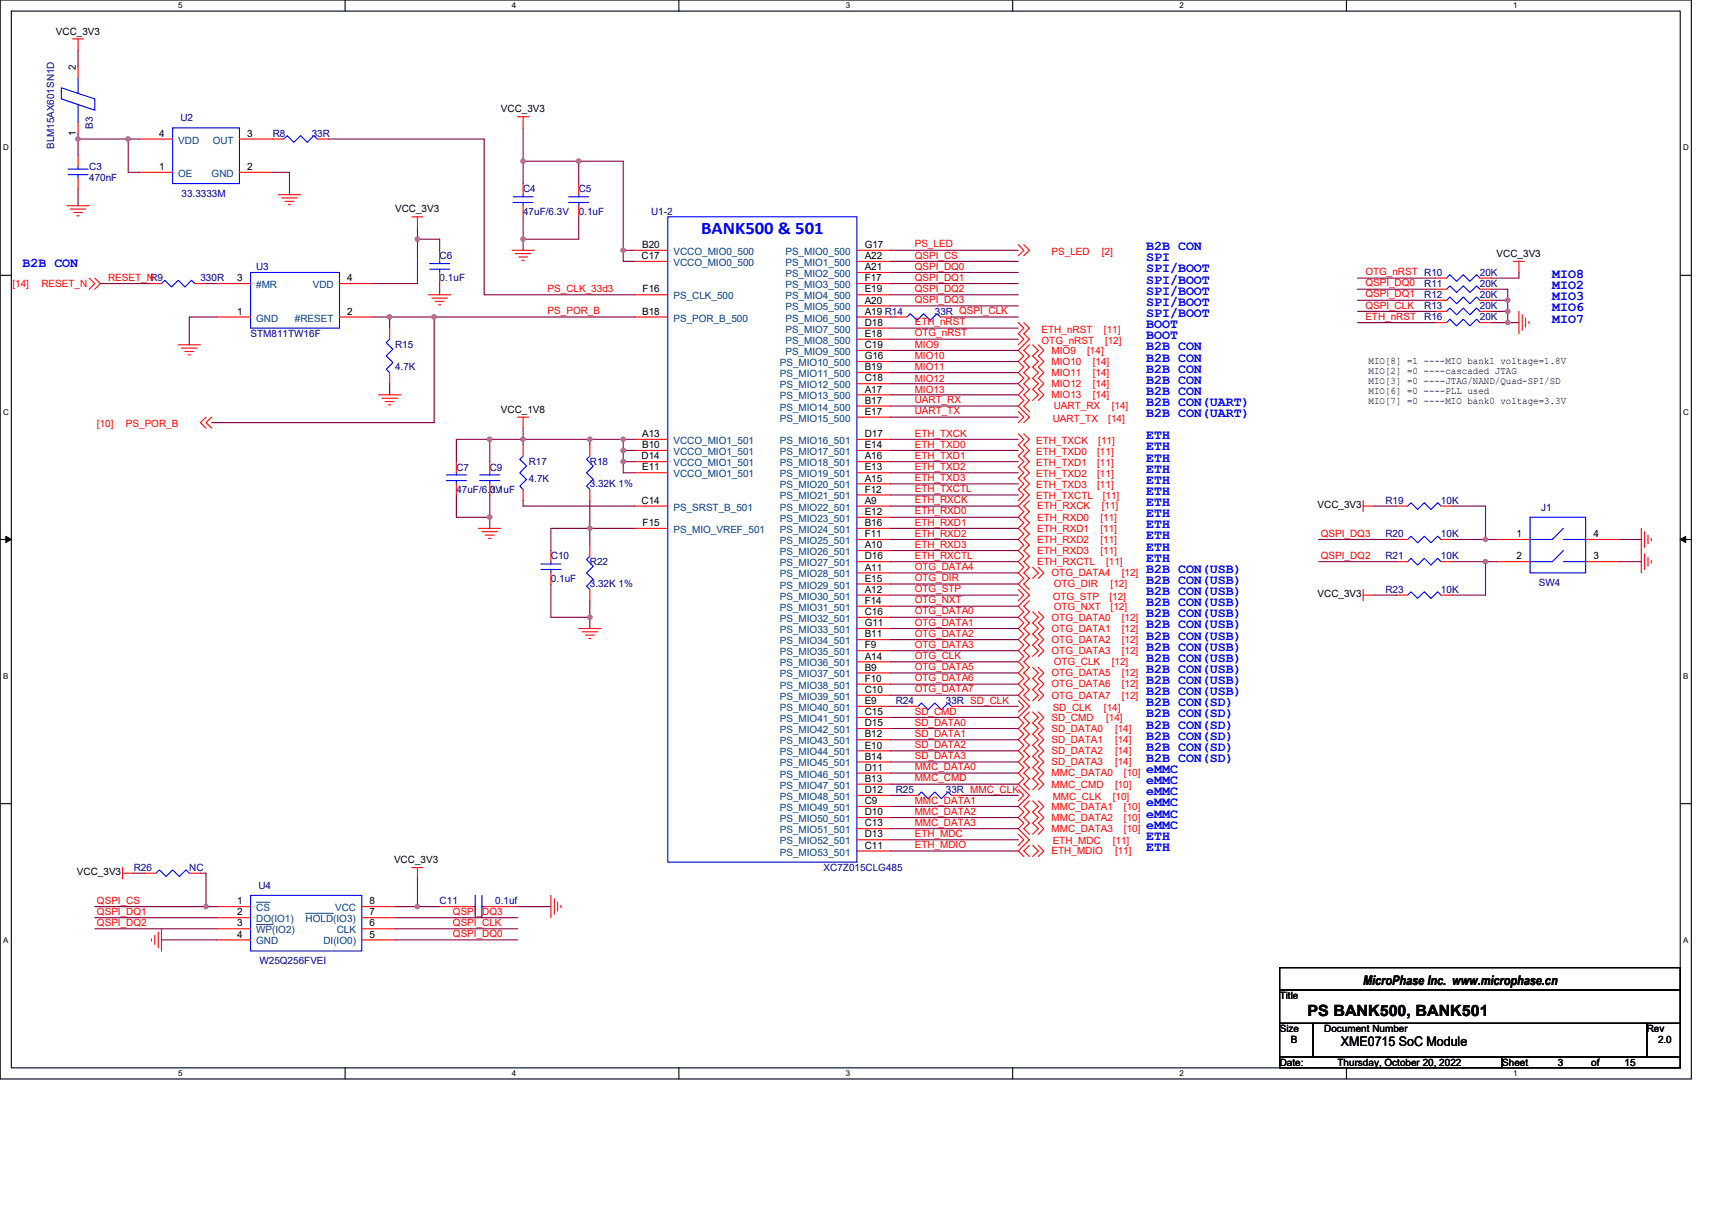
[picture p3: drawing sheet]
<svg xmlns="http://www.w3.org/2000/svg" width="297mm" height="210mm" viewBox="0 0 297 210" stroke-linecap="round" stroke-linejoin="round" font-family="sans-serif">
<path d="M0 0h293.5v187.2h-293.5zM2 1.9h289.5v183.4h-289.5z" fill="none" stroke="#000" stroke-width=".19"/>
<g fill="#fff">
<path d="M30.9 .2h.8v1.6h-.8z"/>
<path d="M30.9 185.5h.8v1.6h-.8z"/>
</g>
<path d="M59.9 0v1.9M59.9 185.3v1.9" fill="none" stroke="#000" stroke-width=".19"/>
<g fill="#fff">
<path d="M88.8 .2h.8v1.6h-.8z"/>
<path d="M88.8 185.5h.8v1.6h-.8z"/>
</g>
<path d="M117.8 0v1.9M117.8 185.3v1.9" fill="none" stroke="#000" stroke-width=".19"/>
<g fill="#fff">
<path d="M146.7 .2h.8v1.6h-.8z"/>
<path d="M146.7 185.5h.8v1.6h-.8z"/>
</g>
<path d="M175.7 0v1.9M175.7 185.3v1.9" fill="none" stroke="#000" stroke-width=".19"/>
<g fill="#fff">
<path d="M204.7 .2h.7v1.6h-.7z"/>
<path d="M204.7 185.5h.7v1.6h-.7z"/>
</g>
<path d="M233.6 0v1.9M233.6 185.3v1.9" fill="none" stroke="#000" stroke-width=".19"/>
<g fill="#fff">
<path d="M262.6 .2h.7v1.6h-.7z"/>
<path d="M262.6 185.5h.7v1.6h-.7z"/>
<path d="M.5 24.8h1v1.6h-1z"/>
<path d="M292 24.8h1v1.6h-1z"/>
<path d="M.5 70.7h1v1.5h-1z"/>
<path d="M292 70.7h1v1.5h-1z"/>
</g>
<path d="M0 47.8h2M291.5 47.8h2" fill="none" stroke="#000" stroke-width=".19"/>
<g fill="#fff">
<path d="M.5 116.5h.9v1.6h-.9z"/>
<path d="M292 116.5h.9v1.6h-.9z"/>
</g>
<path d="M0 93.6h2M291.5 93.6h2" fill="none" stroke="#000" stroke-width=".19"/>
<path d="M1 93.1l1 .5-1 .5zM291.5 93.6l1-.5v1z" fill="#000" stroke="#000" stroke-width=".17"/>
<g fill="#fff">
<path d="M.5 162.4h.9v1.5h-.9z"/>
<path d="M292 162.4h.9v1.5h-.9z"/>
</g>
<path d="M0 139.5h2M291.5 139.5h2M222 167.9h69.5v3.9h-69.5zM222 171.8h69.5v5.8h-69.5zM222 177.6h5.8v5.8h-5.8zM227.8 177.6h57.9v5.8h-57.9zM285.7 177.6h5.8v5.8h-5.8zM222 183.4h38.6v1.9h-38.6zM260.6 183.4h30.9v1.9h-30.9z" fill="none" stroke="#000" stroke-width=".19"/>
<g fill="none" stroke="#f00" stroke-width=".19">
<path d="M12.6 6.8h1.9M13.5 6.8v1.9M13.5 11.6v1.9M11.6 35.7h3.9M12.2 36.3h2.7M12.8 36.9h1.5M13.4 37.4h.3M13.5 27v2M13.5 30.9v1.9M13.5 21.2v2M24.2 29.9h5.7M24.2 24.1h5.7"/>
<path d="M41.5 24.1h7.8M41.5 29.9h5.8M48.3 33.8h3.9M48.9 34.4h2.7M49.5 34.9h1.5M50 35.5h.4M55.1 24.1h1.9M71.5 37.6h1.9M72.4 37.6v2M89.8 20.3h1.9M90.8 20.3v1.9M90.8 31.9v1.9"/>
<path d="M90.8 35.7v1.9M100.4 31.9v1.9M100.4 35.7v1.9M15.5 48.3l.9 .9-.9 1M16.4 48.3l1 .9-1 1M26.1 49.2h1.9M30.9 59.8h3.9M33.8 49.2h1.9M37.7 55h5.8M37.7 49.2h5.8M58.9 55h5.8M58.9 49.2h5.8"/>
<path d="M67.6 56.9v2M74.4 51.2h3.8M74.9 51.7h2.7M75.5 52.3h1.6M76.1 52.9h.4M76.3 43.4v2M76.3 47.3v1.9M88.8 43.4h3.9M89.4 44h2.7M90 44.6h1.5M90.6 45.2h.3M110.1 51.2h5.8"/>
<path d="M110.1 55h5.8M110.1 43.4h5.8M110.1 45.4h5.8M148.7 49.2h5.8M148.7 47.3h5.8M148.7 45.4h5.8M148.7 43.4h5.8M148.7 58.9h5.8M148.7 56.9h5.8M148.7 55h5.8M148.7 53.1h5.8M148.7 51.2h5.8"/>
<path d="M155.4 55h2M163.1 55h2M176.7 56l.9 .9-.9 1 .9 1-.9 .9M176.7 42.5l.9 .9-.9 1M177.6 56l1 .9-1 1 1 1-1.9 1.9 .9 1-.9 .9 .9 1-.9 1 .9 .9-.9 1 .9 1-.9 .9 .9 1-.9 1 1.9 1.9-1 .9M177.6 42.5l1 .9-1 1M178.6 59.8l-1 1 1 1-1 .9 1 1-1 1 1 .9-1 1 1 1-1 .9 1 1-1 1 1 .9M179.2 59.8l.9 1-.9 1 .9 .9-.9 1 .9 1-.9 .9 .9 1-.9 1 .9 .9-.9 1M180.1 59.8l1 1-1 1 1 .9-1 1 1 1-1 .9 1 1-1 1 1 .9-1 1M249.1 56h1.9M249.1 52.1h1.9M249.1 48.3h1.9"/>
<path d="M249.1 54h1.9M249.1 50.2h1.9M256.8 56h1.9M256.8 52.1h1.9M256.8 48.3h1.9M256.8 54h1.9M256.8 50.2h1.9M262.6 45.4h1.9M263.5 45.4v1.9M263.5 54v3.9M264.1 54.6v2.7M264.7 55.2v1.5"/>
<path d="M265.3 55.8v.4M31.5 60.4h2.7M32.1 61h1.5M32.7 61.6h.3M35.7 72.4l-.9 .9 .9 1M36.7 72.4l-1 .9 1 1M65.7 68.5h3.8M66.2 69.1h2.8M66.8 69.7h1.6M67.4 70.3h.4M67.6 64.7v1.9M89.8 72.4h1.9"/>
<path d="M90.8 72.4v1.9M90.8 77.2v1.9M102.3 77.2v1.9M110.1 76.2h5.8M110.1 78.2h5.8M148.7 72.4h5.8M148.7 70.5h5.8M148.7 68.5h5.8M148.7 66.6h5.8M148.7 64.7h5.8M148.7 62.7h5.8M148.7 60.8h5.8"/>
<path d="M148.7 76.2h5.8M148.7 78.2h5.8M176.7 71.4l.9 1-.9 .9M176.7 75.3l.9 .9-.9 1 .9 1-.9 .9 .9 1-.9 1 .9 .9-.9 1 .9 1-.9 .9 .9 1-.9 1M177.6 75.3l1 .9-1 1 1 1-1 .9 1 1-1 1 1 .9-1 1 1 1-1 .9 1 1-1.9 1.9 .9 1-.9 1 .9 .9-.9 1 .9 .9-.9 1 .9 1-.9 .9 .9 1-.9 1 .9 .9-.9 1 .9 1-.9 .9 1.9 2-1.9 1.9 .9 1-.9 .9 .9 1-.9 1 .9 .9-.9 1 .9 1-.9 .9 .9 1-.9 1 .9 .9-.9 1 .9 1-.9 .9 .9 1-.9 .9 1.9 2-1.9 1.9 .9 1-.9 .9 .9 1-.9 1 .9 .9-.9 1 .9 1-.9 .9 .9 1-.9 1 .9 .9-.9 1 1.9 1.9-1.9 2 .9 .9-.9 1 .9 1-.9 .9 1.9 1.9-1.9 2 .9 .9M79.2 80.1v1.9M79.2 84v1.9M83 91.7h3.9M83.6 92.3h2.7M84.2 92.9h1.5M84.8 93.4h.4M85 80.1v1.9"/>
<path d="M85 84v1.9M90.8 84.9v2M95.6 95.5v2M95.6 99.4v1.9M102.3 84.9v2M102.3 94.6v1.9M110.1 80.1h5.8M110.1 82h5.8M110.1 91.7h5.8M110.1 87.8h5.8M148.7 80.1h5.8M148.7 82h5.8"/>
<path d="M148.7 84h5.8M148.7 85.9h5.8M148.7 87.8h5.8M148.7 89.8h5.8M148.7 91.7h5.8M148.7 93.6h5.8M148.7 95.5h5.8M148.7 97.5h5.8M148.7 99.4h5.8M178.6 86.9l-1 .9 1 1-1 1 1 .9-1 1 1 .9-1 1 1 1-1 .9 1 1-1 1 1 .9-1 1 1 1-1 .9 1 1M179.2 98.4l.9 1-.9 1M180.1 98.4l1 1-1 1"/>
<path d="M236.5 87.8h1.9M236.5 86.9v1.9M242.3 97.5h1.9M242.3 87.8h1.9M242.3 93.6h1.9M250 97.5h1.9M250 87.8h1.9M250 93.6h1.9M259.7 93.6h5.8M259.7 97.5h5.8M275.1 97.5h5.8M275.1 93.6h5.8"/>
<path d="M284.8 91.7v7.7M285.3 92.3v2.7M285.3 96.1v2.7M285.9 92.9v1.5M285.9 96.7v1.6M286.5 93.4v.4M286.5 97.3v.4M100.4 109.1h3.9M101 109.6h2.7M101.6 110.2h1.5M102.1 110.8h.4M102.3 102.3v1.9"/>
<path d="M148.7 101.3h5.8M148.7 103.3h5.8M148.7 105.2h5.8M148.7 107.1h5.8M148.7 109.1h5.8M148.7 111h5.8M148.7 112.9h5.8M148.7 114.9h5.8M148.7 116.8h5.8M148.7 118.7h5.8M176.7 102.3l.9 1-.9 .9M178.6 104.2l-1 1 1 1-1 .9 1 1-1 1 1 .9-1 1 1 1-1 .9 1 1-1 1 1 .9-1 1 1 1-1 .9 1 1-1 .9 1 1"/>
<path d="M179.2 106.2l.9 .9-.9 1 .9 1-.9 .9 .9 1-.9 1 .9 .9-.9 1M179.2 115.8l.9 1-.9 1 .9 .9-.9 1 .9 .9-.9 1M180.1 106.2l1 .9-1 1 1 1-1 .9 1 1-1 1 1 .9-1 1M180.1 115.8l1 1-1 1 1 .9-1 1 1 1-1 .9M236.5 103.3h1.9M236.5 102.3v1.9M242.3 103.3h1.9M250 103.3h1.9M148.7 120.6h5.8M148.7 122.6h5.8M148.7 124.5h5.8M148.7 126.4h5.8"/>
<path d="M148.7 128.4h5.8M148.7 130.3h5.8M148.7 132.2h5.8M148.7 134.2h5.8M148.7 136.1h5.8M148.7 138h5.8M148.7 140h5.8M157.4 122.6h1.9M157.4 138h1.9M165.1 122.6h1.9M165.1 138h1.9M176.7 137.1l.9 .9-.9 1"/>
<path d="M176.7 121.6l.9 1-.9 .9M178.6 123.5l-1 1 1 1-1 .9 1 1-1 1 1 .9-1 1 1 1-1 .9 1 1-1 1 1 .9-1 1 1 1M178.6 139l-1 1 1 .9-1 1 1 1-1 .9 1 1M179.2 123.5l.9 1-.9 1 .9 .9-.9 1 .9 1-.9 .9 .9 1-.9 1 .9 .9-.9 1 .9 1-.9 .9 .9 1-.9 1M179.2 139l.9 1-.9 .9 .9 1-.9 1 .9 .9-.9 1M180.1 123.5l1 1-1 1 1 .9-1 1 1 1-1 .9 1 1-1 1 1 .9-1 1 1 1-1 .9 1 1-1 1M180.1 139l1 1-1 .9 1 1-1 1 1 .9-1 1M21.3 151.5h1.9M21.3 150.6v1.9M25.1 151.5h2M32.8 151.5h2M37.7 157.3h5.8"/>
<path d="M37.7 159.3h5.8M62.8 159.3h5.8M62.8 157.3h5.8M71.5 150.6h1.9M72.4 150.6v1.9M76.3 157.3h5.8M84 157.3h5.8M95.6 155.4v3.9M96.2 156v2.7M96.7 156.5v1.6M97.3 157.1v.4M148.7 141.9h5.8"/>
<path d="M148.7 143.8h5.8M148.7 145.7h5.8M148.7 147.7h5.8M176.7 144.8l.9 .9-.9 1M178.6 146.7l-1 1 1 .9M179.2 146.7l.9 1-.9 .9M180.1 146.7l1 1-1 .9M26.3 162.9v.4M26.9 162.3v1.6M27.4 161.8v2.7M28 161.2v3.8M37.7 161.2h5.8"/>
<path d="M37.7 163.1h5.8M62.8 163.1h5.8M62.8 161.2h5.8"/>
</g>
<g fill="none" stroke="#00f" stroke-width=".19">
<path d="M10.6 15.2l5.8 2v1.9l-5.8-1.9zM13.5 18.1v3.1M13.5 13.5v2.7M11.8 30.3h3.5M11.8 29.3h3.5M13.5 29v.3M13.5 30.3v.6M29.9 22.2h11.6v9.7h-11.6zM49.3 24.1l.5-.6 1.2 1.2 1.2-1.2 1.1 1.2 1.2-1.2 .6 .6M89 35.1h3.5M89 34.2h3.5M90.8 33.8v.4"/>
<path d="M90.8 35.1v.6M98.7 35.1h3.4M98.7 34.2h3.4M100.4 33.8v.4M100.4 35.1v.6M115.9 37.6h32.8v112h-32.8zM28 49.2l.6-.6 1.2 1.2 1.1-1.2 1.2 1.2 1.1-1.2 .6 .6M43.5 47.3h15.4v9.6h-15.4zM67.6 58.9l-.6 .6 1.2 1.1-1.2 1.2 1.2 1.1-1.2 1.2 .6 .6M74.5 46.7h3.5M74.5 45.7h3.5M76.3 45.4v.3"/>
<path d="M76.3 46.7v.6M157.4 55l.5-.6 1.2 1.2 1.1-1.2 1.2 1.2 1.2-1.2 .5 .6M251 56l.6-.6 1.1 1.2 1.2-1.2 1.1 1.2 1.2-1.2 .6 .6M251 52.1l.6-.6 1.1 1.2 1.2-1.2 1.1 1.2 1.2-1.2 .6 .6M251 48.3l.6-.6 1.1 1.1 1.2-1.1 1.1 1.1 1.2-1.1 .6 .6M251 54l.6-.5 1.1 1.1 1.2-1.1 1.1 1.1 1.2-1.1 .6 .5M251 50.2l.6-.6 1.1 1.2 1.2-1.2 1.1 1.2 1.2-1.2 .6 .6M90.8 79.1l-.6 .6 1.2 1.2-1.2 1.1 1.2 1.2-1.2 1.1 .6 .6M102.3 79.1l-.5 .6 1.1 1.2-1.1 1.1 1.1 1.2-1.1 1.1 .5 .6M77.4 83.4h3.5M77.4 82.4h3.5M79.2 82v.4"/>
<path d="M79.2 83.4v.6M83.2 83.4h3.5M83.2 82.4h3.5M85 82v.4M85 83.4v.6M93.8 98.8h3.5M93.8 97.9h3.5M95.6 97.5v.4M95.6 98.8v.6M102.3 96.5l-.5 .6 1.1 1.2-1.1 1.1 1.1 1.2-1.1 1.1 .5 .6M244.2 97.5l.6-.6 1.2 1.2 1.1-1.2 1.2 1.2 1.1-1.2 .6 .6M244.2 87.8l.6-.6 1.2 1.2 1.1-1.2 1.2 1.2 1.1-1.2 .6 .6"/>
<path d="M244.2 93.6l.6-.6 1.2 1.2 1.1-1.2 1.2 1.2 1.1-1.2 .6 .6M265.5 89.8h9.6v9.6h-9.6zM271.2 95.5l-1.9 2h-3.8M271.2 97.5h3.9M271.2 91.7l-1.9 1.9h-3.8M271.2 93.6h3.9M244.2 103.3l.6-.6 1.2 1.1 1.1-1.1 1.2 1.1 1.1-1.1 .6 .6M159.3 122.6l.6-.6 1.1 1.1 1.2-1.1 1.1 1.1 1.2-1.1 .6 .6M159.3 138l.6-.6 1.1 1.2 1.2-1.2 1.1 1.2 1.2-1.2 .6 .6M27.1 151.5l.5-.5 1.2 1.1 1.1-1.1 1.2 1.1 1.2-1.1 .5 .5M43.5 155.4h19.3v9.6h-19.3zM82.1 157.3h.4"/>
<path d="M82.5 155.4v3.9M83.6 155.4v3.9M83.6 157.3h.4"/>
</g>
<path d="M44.4 156.6h2.5M53 158.5h4.8M44.4 160.4h2.9" fill="none" stroke="#004080" stroke-width=".17"/>
<g fill="none" stroke="#800040" stroke-width=".19">
<path d="M13.5 8.7v2.9M13.5 32.8v2.9M13.5 23.2v.9M13.5 24.1h8.7M13.5 24.1v2.9M22.2 24.1v5.8h2M22.2 24.1h2M47.3 29.9h2.9v3.9M57 24.1h27v27.1h26.1M72.4 39.6v1.9M90.8 22.2v5.8M90.8 28v3.9"/>
<path d="M90.8 37.6v3.9M90.8 28h9.6M100.4 37.6v3.9h-9.6M100.4 28h7.7v15.4M100.4 28v3.9M17.4 49.2h8.7M35.7 49.2h2M37.7 55h-4.9v4.8M64.7 55h2.9M67.6 55h7.7M67.6 55v1.9M72.4 41.5h3.9v1.9"/>
<path d="M72.4 41.5v7.7h-7.7M75.3 55v18.3h-38.6M75.3 55h34.8M76.3 49.2v2M90.8 41.5v1.9M108.1 43.4h2M108.1 43.4v2h2M154.5 56.9h22.2M154.5 43.4h22.2M154.5 45.4h22.2M154.5 47.3h22.2M154.5 49.2h22.2"/>
<path d="M154.5 58.9h22.2M154.5 51.2h22.2M154.5 53.1h22.2M154.5 55h.9M165.1 55h11.6M235.5 48.3h13.6M235.5 54h13.6M235.5 52.1h13.6M235.5 50.2h13.6M235.5 56h13.6M258.7 50.2h2.9v1.9M258.7 52.1h2.9"/>
<path d="M258.7 54h2.9M258.7 56h2.9M261.6 52.1v1.9M261.6 54v2M261.6 56h1.9M263.5 47.3v1h-4.8M67.6 66.6v1.9M85 76.2h5.8M85 76.2v3.9M85 76.2h-5.8v3.9M90.8 74.3v1.9M90.8 76.2v1"/>
<path d="M90.8 76.2h11.5M102.3 76.2v1M102.3 76.2h5.8M108.1 76.2h2M108.1 78.2h2M108.1 76.2v2M108.1 78.2v1.9M154.5 60.8h22.2M154.5 62.7h22.2M154.5 64.7h22.2M154.5 66.6h22.2M154.5 68.5h22.2"/>
<path d="M154.5 70.5h22.2M154.5 72.4h22.2M154.5 78.2h22.2M154.5 76.2h22.2M79.2 85.9v3.9h5.8M85 85.9v3.9M85 89.8v1.9M90.8 86.9v.9h19.3M102.3 91.7h-6.7v3.8M102.3 86.9v4.8M102.3 91.7v2.9M102.3 91.7h7.8"/>
<path d="M108.1 80.1h2M108.1 80.1v1.9h2M154.5 80.1h22.2M154.5 82h22.2M154.5 84h22.2M154.5 85.9h22.2M154.5 87.8h22.2M154.5 89.8h22.2M154.5 91.7h22.2M154.5 93.6h22.2M154.5 95.5h22.2M154.5 97.5h22.2"/>
<path d="M154.5 99.4h22.2M228.8 93.6h13.5M228.8 97.5h13.5M238.4 87.8h3.9M251.9 87.8h5.8v5.8M251.9 97.5h5.8v5.8h-5.8M251.9 93.6h5.8M257.7 93.6h2M257.7 97.5h2M280.9 93.6h3.9M280.9 97.5h3.9M95.6 101.3v5.8h6.7v-2.9"/>
<path d="M102.3 107.1v2M154.5 101.3h22.2M154.5 103.3h22.2M154.5 105.2h22.2M154.5 107.1h22.2M154.5 109.1h22.2M154.5 111h22.2M154.5 112.9h22.2M154.5 114.9h22.2M154.5 116.8h22.2M154.5 118.7h22.2M238.4 103.3h3.9"/>
<path d="M154.5 120.6h22.2M154.5 126.4h22.2M154.5 128.4h22.2M154.5 130.3h22.2M154.5 132.2h22.2M154.5 134.2h22.2M154.5 136.1h22.2M154.5 122.6h2.9M154.5 138h2.9M154.5 124.5h22.2M154.5 140h22.2M167 122.6h9.7"/>
<path d="M167 138h9.7M16.4 159.3h21.3M16.4 157.3h19.3M23.2 151.5h1.9M34.8 151.5h.9v5.8M35.7 157.3h2M68.6 157.3h3.8M68.6 159.3h21.2M72.4 152.5v4.8M72.4 157.3h3.9M89.8 157.3h5.8M154.5 141.9h22.2"/>
<path d="M154.5 143.8h22.2M154.5 145.7h22.2M154.5 147.7h22.2M16.4 161.2h21.3M28 163.1h9.7M68.6 161.2h21.2M68.6 163.1h21.2"/>
</g>
<g fill="#f0f" stroke="#f0f" stroke-width=".19">
<circle cx="90.7" cy="28" r=".38"/>
<circle cx="100.4" cy="28" r=".38"/>
<circle cx="108.1" cy="43.4" r=".38"/>
<circle cx="90.7" cy="41.5" r=".38"/>
<circle cx="90.7" cy="76.2" r=".38"/>
<circle cx="85" cy="89.7" r=".38"/>
<circle cx="108.1" cy="78.2" r=".38"/>
<circle cx="108.1" cy="80.1" r=".38"/>
<circle cx="108.1" cy="76.2" r=".38"/>
<circle cx="85" cy="76.2" r=".38"/>
<circle cx="102.3" cy="76.2" r=".38"/>
<circle cx="102.3" cy="107.1" r=".38"/>
<circle cx="261.6" cy="54" r=".38"/>
<circle cx="261.6" cy="52.1" r=".38"/>
<circle cx="261.6" cy="56" r=".38"/>
<circle cx="257.7" cy="93.6" r=".38"/>
<circle cx="257.7" cy="97.5" r=".38"/>
<circle cx="72.4" cy="157.3" r=".38"/>
<circle cx="35.7" cy="157.3" r=".38"/>
<circle cx="72.4" cy="41.5" r=".38"/>
<circle cx="67.6" cy="55" r=".38"/>
<circle cx="75.3" cy="55" r=".38"/>
<circle cx="102.3" cy="91.7" r=".38"/>
<circle cx="22.2" cy="24.1" r=".38"/>
<circle cx="13.5" cy="24.1" r=".38"/>
</g>
<text font-size="3.1" fill="#00f" x="121.6" y="40.6">BANK500 &amp; 501</text>
<text font-size="2.7" x="226.9" y="176.2">PS BANK500, BANK501</text>
<g font-size="2.3" fill="#00f">
<text x="3.9" y="46.3">B2B CON</text>
<text x="198.9" y="43.4">B2B CON</text>
<text x="198.9" y="45.4">SPI</text>
<text x="198.9" y="47.3">SPI/BOOT</text>
<text x="198.9" y="49.2">SPI/BOOT</text>
<text x="198.9" y="51.1">SPI/BOOT</text>
<text x="198.9" y="53.1">SPI/BOOT</text>
<text x="269.3" y="48.3">MIO8</text>
<text x="269.3" y="50.2">MIO2</text>
<text x="269.3" y="52.1">MIO3</text>
<text x="198.9" y="56.9">BOOT</text>
<text x="198.9" y="58.9">BOOT</text>
<text x="198.9" y="55">SPI/BOOT</text>
<text x="269.3" y="54">MIO6</text>
<text x="269.3" y="56">MIO7</text>
<text x="198.9" y="60.8">B2B CON</text>
<text x="198.9" y="62.7">B2B CON</text>
<text x="198.9" y="64.7">B2B CON</text>
<text x="198.9" y="66.6">B2B CON</text>
<text x="198.9" y="68.5">B2B CON</text>
<text x="198.9" y="70.4">B2B CON(UART)</text>
<text x="198.9" y="76.2">ETH</text>
<text x="198.9" y="72.4">B2B CON(UART)</text>
<text x="198.9" y="78.2">ETH</text>
<text x="198.9" y="80.1">ETH</text>
<text x="198.9" y="82">ETH</text>
<text x="198.9" y="84">ETH</text>
<text x="198.9" y="85.9">ETH</text>
<text x="198.9" y="87.8">ETH</text>
<text x="198.9" y="89.7">ETH</text>
<text x="198.9" y="91.7">ETH</text>
<text x="198.9" y="93.6">ETH</text>
<text x="198.9" y="95.5">ETH</text>
<text x="198.9" y="97.5">ETH</text>
<text x="198.9" y="99.4">B2B CON(USB)</text>
<text x="198.9" y="101.3">B2B CON(USB)</text>
<text x="198.9" y="103.3">B2B CON(USB)</text>
<text x="198.9" y="105.2">B2B CON(USB)</text>
<text x="198.9" y="107.1">B2B CON(USB)</text>
<text x="198.9" y="109.1">B2B CON(USB)</text>
<text x="198.9" y="111">B2B CON(USB)</text>
<text x="198.9" y="112.9">B2B CON(USB)</text>
<text x="198.9" y="114.9">B2B CON(USB)</text>
<text x="198.9" y="116.8">B2B CON(USB)</text>
<text x="198.9" y="118.7">B2B CON(USB)</text>
<text x="198.9" y="120.7">B2B CON(USB)</text>
<text x="198.9" y="122.6">B2B CON(SD)</text>
<text x="198.9" y="124.5">B2B CON(SD)</text>
<text x="198.9" y="126.4">B2B CON(SD)</text>
<text x="198.9" y="128.4">B2B CON(SD)</text>
<text x="198.9" y="130.3">B2B CON(SD)</text>
<text x="198.9" y="132.2">B2B CON(SD)</text>
<text x="198.9" y="134.2">eMMC</text>
<text x="198.9" y="136.1">eMMC</text>
<text x="198.9" y="138">eMMC</text>
<text x="198.9" y="140">eMMC</text>
<text x="198.9" y="141.9">eMMC</text>
<text x="198.9" y="143.8">eMMC</text>
<text x="198.9" y="145.7">ETH</text>
<text x="198.9" y="147.7">ETH</text>
</g>
<g font-size="2.3">
<text x="236.5" y="170.9">MicroPhase Inc. www.microphase.cn</text>
<text x="232.6" y="181.6">XME0715 SoC Module</text>
</g>
<g font-size="1.7">
<text x="9.7" y="6">VCC_3V3</text>
<text x="13.1" y="12.1" transform="rotate(-90 13.1 12.1)">2</text>
<text x="13.1" y="23.5" transform="rotate(-90 13.1 23.5)">1</text>
<text x="27.6" y="23.7">4</text>
<text x="42.9" y="23.7">3</text>
<text x="86.9" y="19.5">VCC_3V3</text>
<text x="27.6" y="29.5">1</text>
<text x="42.9" y="29.5">2</text>
<text x="68.6" y="36.9">VCC_3V3</text>
<text x="111.3" y="45">C17</text>
<text x="111.4" y="43">B20</text>
<text x="150" y="46.9">A21</text>
<text x="150" y="45">A22</text>
<text x="150" y="43">G17</text>
<text x="259.7" y="44.6">VCC_3V3</text>
<text x="41.1" y="48.8">3</text>
<text x="60.3" y="48.8">4</text>
<text x="111.5" y="50.8">F16</text>
<text x="150" y="48.8">F17</text>
<text x="150" y="52.7">A20</text>
<text x="150" y="50.8">E19</text>
<text x="41.1" y="54.6">1</text>
<text x="60.3" y="54.6">2</text>
<text x="111.4" y="54.6">B18</text>
<text x="150" y="58.5">E18</text>
<text x="150" y="56.5">D18</text>
<text x="150" y="54.6">A19 R14</text>
<text x="150" y="64.3">B19</text>
<text x="150" y="62.3">G16</text>
<text x="150" y="60.4">C19</text>
<text x="237.5" y="63.1">MIO[8] =1 ----MIO bank1 voltage=1.8V</text>
<text x="237.5" y="64.9">MIO[2] =0 ----cascaded JTAG</text>
<text x="86.9" y="71.6">VCC_1V8</text>
<text x="150" y="72">E17</text>
<text x="150" y="70.1">B17</text>
<text x="150" y="68.1">A17</text>
<text x="150" y="66.2">C18</text>
<text x="237.5" y="66.6">MIO[3] =0 ----JTAG/NAND/Quad-SPI/SD</text>
<text x="237.5" y="68.3">MIO[6] =0 ----PLL used</text>
<text x="237.5" y="70.1">MIO[7] =0 ----MIO bank0 voltage=3.3V</text>
<text x="111.4" y="75.8">A13</text>
<text x="111.4" y="77.8">B10</text>
<text x="150" y="75.8">D17</text>
<text x="150" y="77.8">E14</text>
<text x="111.3" y="79.7">D14</text>
<text x="111.4" y="81.6">E11</text>
<text x="150" y="79.7">A16</text>
<text x="150" y="81.6">E13</text>
<text x="150" y="83.6">A15</text>
<text x="111.3" y="87.4">C14</text>
<text x="150" y="85.5">F12</text>
<text x="150" y="87.4">A9</text>
<text x="150" y="89.4">E12</text>
<text x="228.6" y="88.2">VCC_3V3</text>
<text x="111.5" y="91.3">F15</text>
<text x="150" y="91.3">B16</text>
<text x="150" y="93.2">F11</text>
<text x="150" y="95.1">A10</text>
<text x="263.1" y="93.2">1</text>
<text x="276.5" y="93.2">4</text>
<text x="150" y="97.1">D16</text>
<text x="150" y="99">A11</text>
<text x="150" y="100.9">E15</text>
<text x="263.1" y="97.1">2</text>
<text x="276.5" y="97.1">3</text>
<text x="150" y="102.9">A12</text>
<text x="150" y="104.8">F14</text>
<text x="150" y="106.7">C16</text>
<text x="228.6" y="103.7">VCC_3V3</text>
<text x="150" y="108.7">G11</text>
<text x="150" y="110.6">B11</text>
<text x="150" y="112.5">F9</text>
<text x="150" y="114.4">A14</text>
<text x="150" y="116.4">B9</text>
<text x="150" y="118.3">F10</text>
<text x="150" y="120.2">C10</text>
<text x="150" y="122.2">E9</text>
<text x="150" y="124.1">C15</text>
<text x="150" y="126">D15</text>
<text x="150" y="128">B12</text>
<text x="150" y="129.9">E10</text>
<text x="150" y="131.8">B14</text>
<text x="150" y="133.8">D11</text>
<text x="150" y="135.7">B13</text>
<text x="150" y="137.6">D12</text>
<text x="150" y="139.6">C9</text>
<text x="150" y="141.5">D10</text>
<text x="150" y="143.4">C13</text>
<text x="68.4" y="149.8">VCC_3V3</text>
<text x="150" y="145.3">D13</text>
<text x="150" y="147.3">C11</text>
<text x="13.4" y="151.9">VCC_3V3</text>
<text x="41.1" y="156.9">1</text>
<text x="41.1" y="158.9">2</text>
<text x="41.1" y="160.8">3</text>
<text x="64.1" y="158.9">7</text>
<text x="64.1" y="160.8">6</text>
<text x="64.1" y="156.9">8</text>
<text x="41.1" y="162.7">4</text>
<text x="64.1" y="162.7">5</text>
<text x="222" y="173.4">Title</text>
<text x="222" y="179.1">Size</text>
<text x="229.8" y="179.1">Document Number</text>
<text x="285.7" y="179.1">Rev</text>
<text x="222" y="184.9">Date:</text>
<text x="224" y="181.1">B</text>
<text x="232.1" y="184.9">Thursday, October 20, 2022</text>
<text x="260.6" y="184.9">Sheet</text>
<text x="270.3" y="184.9">3</text>
<text x="276.1" y="184.9">of</text>
<text x="281.9" y="184.9">15</text>
<text x="287.7" y="181.1">2.0</text>
</g>
<g font-size="1.7" fill="#000080">
<text x="16.1" y="22.4" transform="rotate(-90 16.1 22.4)">B3</text>
<text x="31.3" y="21">U2</text>
<text x="47.3" y="23.7">R8</text>
<text x="54.1" y="23.7">33R</text>
<text x="9.4" y="25.9" transform="rotate(-90 9.4 25.9)">BLM15AX601SN1D</text>
<text x="15.5" y="29.5">C3</text>
<text x="15.5" y="31.5">470nF</text>
<text x="31.5" y="34.2">33.3333M</text>
<text x="90.8" y="33.4">C4</text>
<text x="100.4" y="33.4">C5</text>
<text x="90.8" y="37.3">47uF/6.3V</text>
<text x="100.4" y="37.3">0.1uF</text>
<text x="113" y="37.3">U1-2</text>
<text x="44.4" y="46.9">U3</text>
<text x="76.3" y="45">C6</text>
<text x="256.8" y="47.9">20K</text>
<text x="34.8" y="48.8">330R</text>
<text x="76.3" y="48.8">0.1uF</text>
<text x="247.1" y="51.7">R12</text>
<text x="247.1" y="53.7">R13</text>
<text x="247.1" y="49.8">R11</text>
<text x="256.8" y="51.7">20K</text>
<text x="256.8" y="53.7">20K</text>
<text x="256.8" y="49.8">20K</text>
<text x="43.5" y="58.5">STM811TW16F</text>
<text x="162.2" y="54.6">33R QSPI_CLK</text>
<text x="247.1" y="55.6">R16</text>
<text x="256.8" y="55.6">20K</text>
<text x="68.6" y="60.4">R15</text>
<text x="68.6" y="64.3">4.7K</text>
<text x="79.2" y="81.7">C7</text>
<text x="85" y="81.7">C9</text>
<text x="91.7" y="80.7">R17</text>
<text x="91.7" y="83.6">4.7K</text>
<text x="102.3" y="80.7">R18</text>
<text x="79.2" y="85.5">47uF/6.3V</text>
<text x="85" y="85.5">0.1uF</text>
<text x="102.3" y="84.5">3.32K 1%</text>
<text x="240.4" y="87.4">R19</text>
<text x="250" y="87.4">10K</text>
<text x="267.4" y="88.6">J1</text>
<text x="240.4" y="93.2">R20</text>
<text x="250" y="93.2">10K</text>
<text x="95.6" y="97.1">C10</text>
<text x="95.6" y="101">0.1uF</text>
<text x="102.3" y="98.1">R22</text>
<text x="102.3" y="101.9">3.32K 1%</text>
<text x="240.4" y="97.1">R21</text>
<text x="250" y="97.1">10K</text>
<text x="267" y="101.7">SW4</text>
<text x="240.4" y="102.9">R23</text>
<text x="250" y="102.9">10K</text>
<text x="155.4" y="122.2">R24</text>
<text x="164.1" y="122.2">33R SD_CLK</text>
<text x="155.4" y="137.6">R25</text>
<text x="164.1" y="137.6">33R MMC_CLK</text>
<text x="23.2" y="151.2">R26</text>
<text x="32.8" y="151.2">NC</text>
<text x="44.8" y="154.2">U4</text>
<text x="142.9" y="151.2">XC7Z015CLG485</text>
<text x="76.3" y="156.9">C11</text>
<text x="85.9" y="156.9">0.1uf</text>
<text x="45" y="167.4">W25Q256FVEI</text>
</g>
<g font-size="1.7" fill="#004080">
<text x="30.9" y="24.9">VDD</text>
<text x="36.9" y="24.9">OUT</text>
<text x="30.9" y="30.7">OE</text>
<text x="36.7" y="30.7">GND</text>
<text x="116.8" y="44.2">VCCO_MIO0_500</text>
<text x="116.8" y="46.1">VCCO_MIO0_500</text>
<text x="136.3" y="46.1">PS_MIO1_500</text>
<text x="136.3" y="44.2">PS_MIO0_500</text>
<text x="44.4" y="50">#MR</text>
<text x="54.3" y="50">VDD</text>
<text x="116.8" y="51.9">PS_CLK_500</text>
<text x="136.3" y="50">PS_MIO3_500</text>
<text x="136.3" y="48.1">PS_MIO2_500</text>
<text x="136.3" y="53.9">PS_MIO5_500</text>
<text x="136.3" y="51.9">PS_MIO4_500</text>
<text x="44.4" y="55.8">GND</text>
<text x="51.2" y="55.8">#RESET</text>
<text x="116.8" y="55.8">PS_POR_B_500</text>
<text x="136.3" y="59.6">PS_MIO8_500</text>
<text x="136.3" y="57.7">PS_MIO7_500</text>
<text x="136.3" y="55.8">PS_MIO6_500</text>
<text x="135.3" y="65.4">PS_MIO11_500</text>
<text x="135.3" y="63.5">PS_MIO10_500</text>
<text x="136.3" y="61.6">PS_MIO9_500</text>
<text x="135.3" y="71.2">PS_MIO14_500</text>
<text x="135.3" y="69.3">PS_MIO13_500</text>
<text x="135.3" y="67.4">PS_MIO12_500</text>
<text x="116.8" y="77">VCCO_MIO1_501</text>
<text x="135.3" y="73.2">PS_MIO15_500</text>
<text x="135.3" y="77">PS_MIO16_501</text>
<text x="116.8" y="79">VCCO_MIO1_501</text>
<text x="116.8" y="80.9">VCCO_MIO1_501</text>
<text x="116.8" y="82.8">VCCO_MIO1_501</text>
<text x="135.3" y="79">PS_MIO17_501</text>
<text x="135.3" y="80.9">PS_MIO18_501</text>
<text x="135.3" y="82.8">PS_MIO19_501</text>
<text x="116.8" y="88.6">PS_SRST_B_501</text>
<text x="135.3" y="84.8">PS_MIO20_501</text>
<text x="135.3" y="86.7">PS_MIO21_501</text>
<text x="135.3" y="88.6">PS_MIO22_501</text>
<text x="116.8" y="92.5">PS_MIO_VREF_501</text>
<text x="135.3" y="90.6">PS_MIO23_501</text>
<text x="135.3" y="92.5">PS_MIO24_501</text>
<text x="135.3" y="94.4">PS_MIO25_501</text>
<text x="135.3" y="96.3">PS_MIO26_501</text>
<text x="135.3" y="98.3">PS_MIO27_501</text>
<text x="135.3" y="100.2">PS_MIO28_501</text>
<text x="135.3" y="102.1">PS_MIO29_501</text>
<text x="135.3" y="104.1">PS_MIO30_501</text>
<text x="135.3" y="106">PS_MIO31_501</text>
<text x="135.3" y="107.9">PS_MIO32_501</text>
<text x="135.3" y="109.9">PS_MIO33_501</text>
<text x="135.3" y="111.8">PS_MIO34_501</text>
<text x="135.3" y="113.7">PS_MIO35_501</text>
<text x="135.3" y="115.6">PS_MIO36_501</text>
<text x="135.3" y="117.6">PS_MIO37_501</text>
<text x="135.3" y="119.5">PS_MIO38_501</text>
<text x="135.3" y="121.4">PS_MIO39_501</text>
<text x="135.3" y="123.4">PS_MIO40_501</text>
<text x="135.3" y="125.3">PS_MIO41_501</text>
<text x="135.3" y="127.2">PS_MIO42_501</text>
<text x="135.3" y="129.2">PS_MIO43_501</text>
<text x="135.3" y="131.1">PS_MIO44_501</text>
<text x="135.3" y="133">PS_MIO45_501</text>
<text x="135.3" y="134.9">PS_MIO46_501</text>
<text x="135.3" y="136.9">PS_MIO47_501</text>
<text x="135.3" y="138.8">PS_MIO48_501</text>
<text x="135.3" y="140.7">PS_MIO49_501</text>
<text x="135.3" y="142.7">PS_MIO50_501</text>
<text x="135.3" y="144.6">PS_MIO51_501</text>
<text x="135.3" y="146.5">PS_MIO52_501</text>
<text x="135.3" y="148.5">PS_MIO53_501</text>
<text x="44.4" y="158.1">CS</text>
<text x="44.4" y="160">DO(IO1)</text>
<text x="44.4" y="162">WP(IO2)</text>
<text x="53" y="160">HOLD(IO3)</text>
<text x="58.1" y="158.1">VCC</text>
<text x="58.4" y="162">CLK</text>
<text x="44.4" y="163.9">GND</text>
<text x="56.1" y="163.9">DI(IO0)</text>
</g>
<g font-size="1.7" fill="#f00">
<text x="158.7" y="42.9">PS_LED</text>
<text x="158.7" y="44.9">QSPI_CS</text>
<text x="158.7" y="46.8">QSPI_DQ0</text>
<text x="182.5" y="44.2">PS_LED</text>
<text x="191.2" y="44.2">[2]</text>
<text x="236.9" y="47.8">OTG_nRST R10</text>
<text x="2.2" y="49.8">[14]</text>
<text x="7.2" y="49.8">RESET_N</text>
<text x="18.8" y="48.7">RESET_NR9</text>
<text x="95" y="50.7">PS_CLK_33d3</text>
<text x="158.7" y="48.7">QSPI_DQ1</text>
<text x="158.7" y="50.7">QSPI_DQ2</text>
<text x="158.7" y="52.6">QSPI_DQ3</text>
<text x="236.9" y="53.6">QSPI_CLK</text>
<text x="236.9" y="51.6">QSPI_DQ1</text>
<text x="236.9" y="49.7">QSPI_DQ0</text>
<text x="95" y="54.5">PS_POR_B</text>
<text x="158.7" y="56.5">ETH_nRST</text>
<text x="158.7" y="58.4">OTG_nRST</text>
<text x="180.7" y="57.7">ETH_nRST</text>
<text x="180.7" y="59.6">OTG_nRST</text>
<text x="191.5" y="57.7">[11]</text>
<text x="191.7" y="59.6">[12]</text>
<text x="236.9" y="55.5">ETH_nRST</text>
<text x="158.7" y="60.4">MIO9</text>
<text x="158.7" y="62.4">MIO10</text>
<text x="158.7" y="64.3">MIO11</text>
<text x="182.5" y="61.4">MIO9</text>
<text x="182.5" y="63.3">MIO10</text>
<text x="182.5" y="65.2">MIO11</text>
<text x="188.6" y="61.4">[14]</text>
<text x="189.6" y="63.3">[14]</text>
<text x="189.6" y="65.2">[14]</text>
<text x="158.7" y="66.2">MIO12</text>
<text x="158.7" y="68.1">MIO13</text>
<text x="158.7" y="70">UART_RX</text>
<text x="158.7" y="71.9">UART_TX</text>
<text x="182.5" y="67.2">MIO12</text>
<text x="182.5" y="69.1">MIO13</text>
<text x="182.8" y="71">UART_RX</text>
<text x="189.6" y="67.2">[14]</text>
<text x="189.6" y="69.1">[14]</text>
<text x="192.9" y="71">[14]</text>
<text x="16.8" y="74.1">[10]</text>
<text x="21.8" y="74.1">PS_POR_B</text>
<text x="158.7" y="75.8">ETH_TXCK</text>
<text x="158.7" y="77.7">ETH_TXD0</text>
<text x="179.8" y="77">ETH_TXCK</text>
<text x="182.6" y="73.2">UART_TX</text>
<text x="190.6" y="77">[11]</text>
<text x="192.3" y="73.2">[14]</text>
<text x="158.7" y="79.6">ETH_TXD1</text>
<text x="158.7" y="81.6">ETH_TXD2</text>
<text x="158.7" y="83.5">ETH_TXD3</text>
<text x="179.8" y="79">ETH_TXD0</text>
<text x="179.8" y="80.9">ETH_TXD1</text>
<text x="179.8" y="82.8">ETH_TXD2</text>
<text x="190.4" y="79">[11]</text>
<text x="190.4" y="80.9">[11]</text>
<text x="190.4" y="82.8">[11]</text>
<text x="158.7" y="85.4">ETH_TXCTL</text>
<text x="158.7" y="87.3">ETH_RXCK</text>
<text x="158.7" y="89.3">ETH_RXD0</text>
<text x="179.8" y="84.8">ETH_TXD3</text>
<text x="179.8" y="86.7">ETH_TXCTL</text>
<text x="180" y="88.4">ETH_RXCK</text>
<text x="190.4" y="84.8">[11]</text>
<text x="191.2" y="88.4">[11]</text>
<text x="191.3" y="86.7">[11]</text>
<text x="158.7" y="91.2">ETH_RXD1</text>
<text x="158.7" y="93.1">ETH_RXD2</text>
<text x="158.7" y="95.1">ETH_RXD3</text>
<text x="180" y="90.3">ETH_RXD0</text>
<text x="180" y="92.3">ETH_RXD1</text>
<text x="180" y="94.2">ETH_RXD2</text>
<text x="190.9" y="90.3">[11]</text>
<text x="190.9" y="92.3">[11]</text>
<text x="190.9" y="94.2">[11]</text>
<text x="229.2" y="93.1">QSPI_DQ3</text>
<text x="158.7" y="97">ETH_RXCTL</text>
<text x="158.7" y="98.9">OTG_DATA4</text>
<text x="158.7" y="100.9">OTG_DIR</text>
<text x="180" y="96.1">ETH_RXD3</text>
<text x="180" y="98.1">ETH_RXCTL</text>
<text x="182.5" y="100">OTG_DATA4</text>
<text x="182.8" y="101.9">OTG_DIR</text>
<text x="190.9" y="96.1">[11]</text>
<text x="191.9" y="98.1">[11]</text>
<text x="192.7" y="101.9">[12]</text>
<text x="194.6" y="100">[12]</text>
<text x="229.2" y="97">QSPI_DQ2</text>
<text x="158.7" y="102.8">OTG_STP</text>
<text x="158.7" y="104.7">OTG_NXT</text>
<text x="158.7" y="106.6">OTG_DATA0</text>
<text x="182.5" y="107.7">OTG_DATA0</text>
<text x="182.6" y="104.1">OTG_STP</text>
<text x="182.8" y="105.8">OTG_NXT</text>
<text x="192.5" y="104.1">[12]</text>
<text x="192.7" y="105.8">[12]</text>
<text x="194.6" y="107.7">[12]</text>
<text x="158.7" y="108.6">OTG_DATA1</text>
<text x="158.7" y="110.5">OTG_DATA2</text>
<text x="158.7" y="112.4">OTG_DATA3</text>
<text x="182.5" y="109.6">OTG_DATA1</text>
<text x="182.5" y="111.6">OTG_DATA2</text>
<text x="182.5" y="113.5">OTG_DATA3</text>
<text x="194.6" y="109.6">[12]</text>
<text x="194.6" y="111.6">[12]</text>
<text x="194.6" y="113.5">[12]</text>
<text x="158.7" y="114.4">OTG_CLK</text>
<text x="158.7" y="116.3">OTG_DATA5</text>
<text x="158.7" y="118.2">OTG_DATA6</text>
<text x="182.5" y="117.4">OTG_DATA5</text>
<text x="182.5" y="119.3">OTG_DATA6</text>
<text x="182.8" y="115.4">OTG_CLK</text>
<text x="192.9" y="115.4">[12]</text>
<text x="194.6" y="117.4">[12]</text>
<text x="194.6" y="119.3">[12]</text>
<text x="158.7" y="120.2">OTG_DATA7</text>
<text x="158.7" y="124">SD_CMD</text>
<text x="158.7" y="125.9">SD_DATA0</text>
<text x="182.5" y="121.2">OTG_DATA7</text>
<text x="182.5" y="125.1">SD_CMD</text>
<text x="182.6" y="123.4">SD_CLK</text>
<text x="191.5" y="123.4">[14]</text>
<text x="191.9" y="125.1">[14]</text>
<text x="194.6" y="121.2">[12]</text>
<text x="158.7" y="127.9">SD_DATA1</text>
<text x="158.7" y="129.8">SD_DATA2</text>
<text x="158.7" y="131.7">SD_DATA3</text>
<text x="182.5" y="127">SD_DATA0</text>
<text x="182.5" y="128.9">SD_DATA1</text>
<text x="182.5" y="130.9">SD_DATA2</text>
<text x="193.5" y="127">[14]</text>
<text x="193.5" y="128.9">[14]</text>
<text x="193.5" y="130.9">[14]</text>
<text x="158.7" y="133.7">MMC_DATA0</text>
<text x="158.7" y="135.6">MMC_CMD</text>
<text x="182.5" y="132.8">SD_DATA3</text>
<text x="182.5" y="134.7">MMC_DATA0</text>
<text x="182.5" y="136.7">MMC_CMD</text>
<text x="193.5" y="136.7">[10]</text>
<text x="193.5" y="132.8">[14]</text>
<text x="195" y="134.7">[10]</text>
<text x="158.7" y="139.5">MMC_DATA1</text>
<text x="158.7" y="141.4">MMC_DATA2</text>
<text x="158.7" y="143.3">MMC_DATA3</text>
<text x="182.5" y="140.5">MMC_DATA1</text>
<text x="182.5" y="142.5">MMC_DATA2</text>
<text x="182.6" y="138.8">MMC_CLK</text>
<text x="193.1" y="138.8">[10]</text>
<text x="195" y="140.5">[10]</text>
<text x="195" y="142.5">[10]</text>
<text x="158.7" y="145.2">ETH_MDC</text>
<text x="158.7" y="147.2">ETH_MDIO</text>
<text x="182.5" y="144.4">MMC_DATA3</text>
<text x="182.5" y="148.3">ETH_MDIO</text>
<text x="182.6" y="146.5">ETH_MDC</text>
<text x="193.1" y="146.5">[11]</text>
<text x="193.5" y="148.3">[11]</text>
<text x="195" y="144.4">[10]</text>
<text x="16.8" y="156.8">QSPI_CS</text>
<text x="16.8" y="160.7">QSPI_DQ2</text>
<text x="16.8" y="158.8">QSPI_DQ1</text>
<text x="78.6" y="160.7">QSPI_CLK</text>
<text x="78.6" y="158.8">QSPI_DQ3</text>
<text x="78.6" y="162.6">QSPI_DQ0</text>
</g>
<g font-size="1.4">
<text x="30.9" y="1.5">5</text>
<text x="88.8" y="1.5">4</text>
<text x="146.7" y="1.5">3</text>
<text x="204.7" y="1.5">2</text>
<text x="262.6" y="1.5">1</text>
<text x=".5" y="26.1">D</text>
<text x="292" y="26.1">D</text>
<text x=".5" y="71.9">C</text>
<text x="292" y="71.9">C</text>
<text x=".5" y="117.8">B</text>
<text x="292" y="117.8">B</text>
<text x=".5" y="163.6">A</text>
<text x="292" y="163.6">A</text>
<text x="30.9" y="186.8">5</text>
<text x="88.8" y="186.8">4</text>
<text x="146.7" y="186.8">3</text>
<text x="204.7" y="186.8">2</text>
<text x="262.6" y="186.8">1</text>
</g>
</svg>
